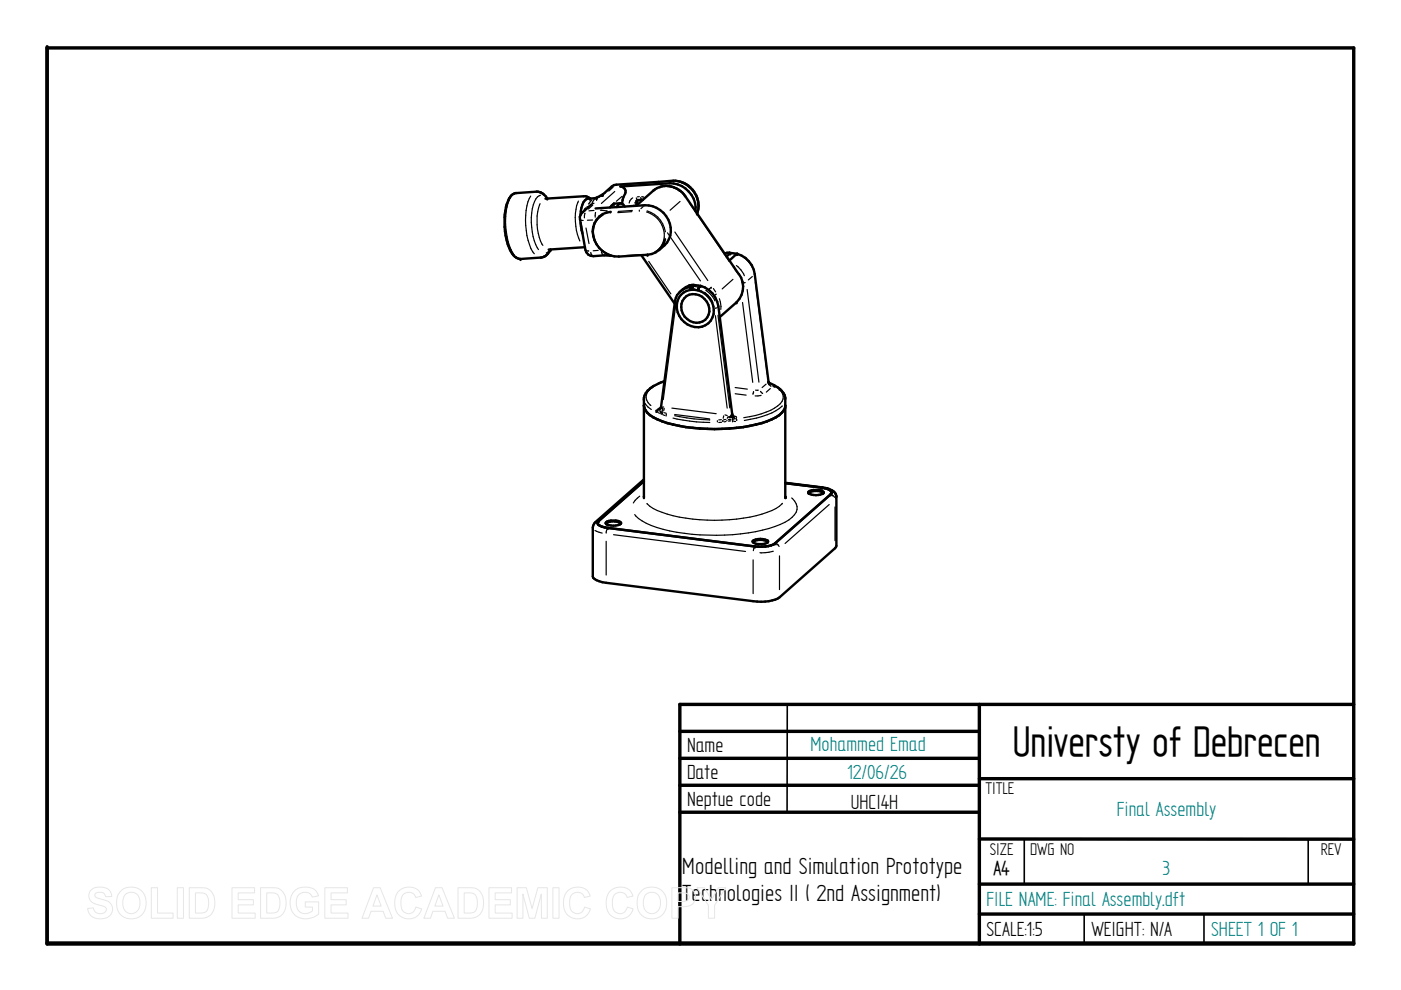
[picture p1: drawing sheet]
<svg xmlns="http://www.w3.org/2000/svg" width="297mm" height="210mm" viewBox="0 0 297 210" stroke-linecap="round" stroke-linejoin="round" font-family="sans-serif">
<path d="M10 9.9v190.3h277v-190h-277M144.1 155.1h63.5M207.6 149.4v50.8M287 149.4h-142.9v50.8M144.1 160.8h63.5M144.1 166.5h63.5M144.1 172.2h63.5M207.6 165.1h79.4M207.6 177.9h79.4M10 199.9h277M207.6 187.5h79.4M207.6 193.8h79.4" fill="none" stroke="#000" stroke-width=".72"/>
<path d="M166.9 149.4v22.8M217.2 178.1v9.4M277.4 178.1v9.4M229.9 193.8v6.4M255.3 193.8v6.4" fill="none" stroke="#000" stroke-width=".34"/>
<g fill="none" stroke="#000" stroke-width=".51">
<path d="M116 42l-.9-.9-1.1-.5-4.5 .3a2.84 2.84 0 0 0-2.1 2.5 15 15 0 0 0 1.1 10.2l.7 .8 1.1 .5M116.7 53a2.68 2.68 0 0 1-2.1 1.6l-4.2 .3M123.1 47.2l.4 2.3M124 52.4l-7.7 .5M125 42.1l-.5-.4-.8-.1-8 .5M125.4 43.3l-1.9 1.7-.6 1 1.2 7a1.61 1.61 0 0 0 1.7 1.3l2.3-.2 1.5 .1M125.8 48.2a5.4 5.4 0 0 0 5.4 6.2l6.1-.4 .9-.2 1.5-.8M126.3 44.2l10.4-.7a5.3 5.3 0 0 1 4.7 7.9l-1.7 1.6M126.4 42l-1.8 .1a2.69 2.69 0 0 0-1.5 2.7v.8M127.6 41.4l-1.2 .6M127.8 41.2l2.4-2 12.5-.9a5.3 5.3 0 0 1 5.1 6.9M129.5 44.9a4 4 0 0 0-3.7 3.3"/>
<path d="M130.1 43.2l-.8 .8M131.6 43.1l.6 .3 .3 .4M131.6 43.1l-.6 .4-.2 .4M131.6 43.1l-1.4 .1M131.9 43.2l.3-1.5a1.33 1.33 0 0 0 0-1.9l-.7-.3 10.4-.6a5.5 5.5 0 0 1 5.6 5.9M135 43l.1 .4M135 42.6v.3M136 54.1l7 10.3M136.3 42.4h-1l-.4 .2M138.5 40.5a4.6 4.6 0 0 1 6.8 1.2l11.3 16.4M138.5 40.4l-3.6 3.2M141 50.7l-.7 1.7-.6 .6"/>
<path d="M154.5 53.6l-.9 .2M154.6 53.6a5.2 5.2 0 0 1 5.4 4.5l2.9 22.8M154.8 53.7l-.8 .7M156.2 53.8l-1.6 1.4M156.7 58.1a4.5 4.5 0 0 1-.5 6M144.4 62.5a4.2 4.2 0 0 1 6.9 2.5 3.6 3.6 0 0 1-1.9 4 3.6 3.6 0 0 1-4.3-.7 4.1 4.1 0 0 1-.7-5.8zM145.5 62.8a3.3 3.3 0 0 1 3.9 .6 3.3 3.3 0 0 1 .5 3.9 3.1 3.1 0 0 1-3.5 .9 3.1 3.1 0 0 1-2-3.1 2.67 2.67 0 0 1 1.1-2.3zM146.7 60.4l-1.3 .5-1.2 .9M146.7 60.7a4.5 4.5 0 0 0-3.4 2.5l-3.2 23.3M146.7 60.4h.2M146.9 60.4l1.6 .2M147.1 60.5l-.2 .2"/>
<path d="M148.1 61.2l-.1 .2M148.1 61.1v.1M148.5 60.6l-.3 .3M148.5 60.6a5.2 5.2 0 0 1 3.8 4.3l2.9 22.9M156.2 64.1l-3.6 3.1M136.5 84.6v20.7M140.1 86.4l-.2 .3M140.8 80.9a6.6 6.6 0 0 0-4.2 3l-.1 .7M155.3 87.9l.1 .2M162.9 81l1.2 .7M163.1 81.2v.1M164.2 81.7a3.7 3.7 0 0 1 2.3 2.8"/>
<path d="M166.5 86a3.9 3.9 0 0 1-2.8 2.9 33.2 33.2 0 0 1-15.3 1.9 23.4 23.4 0 0 1-10.6-2.8 2.94 2.94 0 0 1-1.3-2M166.5 84.6v20.7M166.5 84.5v.1M128.5 110.7a3.4 3.4 0 0 1 3.1 0l.1 .2a2.75 2.75 0 0 1-3.3 0zM128.6 111.2v-.2a2.48 2.48 0 0 1 2.9 0v.2M136.5 105.3v.1M136.5 102l-9.6 8.5-.2 .5a2.38 2.38 0 0 0 2.2 .9l31.2 4 2.8-.1 1.4-.6 12-10.6a.99 .99 0 0 0-.9-.9l-1.2-.3-7.7-1M136.5 101.6l-10.5 9.4-.3 .8v10.4a1.71 1.71 0 0 0 1.3 1l1.5 .4 31.2 3.9a8.4 8.4 0 0 0 5.6-.8l11.9-10.7 .1-10.8a2.21 2.21 0 0 0-1.9-1.7l-1-.2M159.6 114.6a3.5 3.5 0 0 1 3.2 0l.1 .2a2.15 2.15 0 0 1-2.2 .6 1.26 1.26 0 0 1-1.1-.6zM159.8 115.1l-.1-.2a2.96 2.96 0 0 1 2.9-.1l.1 .3M166.5 102.4l7.8 .9M171.4 104.3a3.5 3.5 0 0 1 3.2 0l.1 .1a2.99 2.99 0 0 1-3.3 .2z"/>
<path d="M171.5 104.7v-.2a2.68 2.68 0 0 1 3 .1v.1"/>
</g>
<g fill="none" stroke="#000" stroke-width=".25">
<path d="M130 39.7l-.9 .8M130.3 39.3l-.4 .1M130.7 39.2h-.2M137.8 38.7l-5.7 .4M139.6 38.6l-.2 .1M139.9 39.7a4.6 4.6 0 0 1 4.2 .9M139.9 39.7h.1M141.7 38.4l-1.5 .2M142.4 38.5l-.3 .2M142.7 38.3l-.2 .1M144.1 38.6a5.5 5.5 0 0 1 3.9 5M108.2 41.9a14 14 0 0 0-.2 10.3l1 1.9"/>
<path d="M112.5 41.6a12.6 12.6 0 0 0-.8 8.4l.3 1a6.3 6.3 0 0 0 1.3 2.8M114.5 43.2a11 11 0 0 0 .6 8.8M114.6 41.4a1.86 1.86 0 0 0-1.3 1.4 13 13 0 0 0 .9 10.1M114.6 54.6h.1M116.4 53.2l-.6 .4M122.6 42.6a11.3 11.3 0 0 0 .3 8.5M123.2 46.7h.5M124 44.8l-.3 .2M124 45.2l-.1 1M124.2 44.1l-.4 .5M124.2 48.3l.7 3.3M124.3 53.1l.5 .1"/>
<path d="M124.5 43.8l.2 .1M125.3 53.6l.2 .5M125.5 42.4l-.7 .9M125.6 43.1h.1M125.6 46.7h-1.1M125.7 43.5l-.9 .8M125.7 48.1a4.7 4.7 0 0 0 .7 3.7M125.9 43.1l-.3 .1M125.9 44.6l-1 .1M126 42.2l-.4 .9M126.3 45l-.1 1.1M126.5 42.3h.1"/>
<path d="M126.8 53.1l-1 .1M127.3 44.6l1.5 .1M127.5 53.4l.3 .6M127.5 53.2l.3 .1M127.8 41.4l-.2 .1a1.59 1.59 0 0 0-1.1 .8M127.9 45.6a4.4 4.4 0 0 0-.6 7.1l.6 .6 1.7 .8M128.3 41l-.3 .1M128.5 45.1l-1.6 .8M129.5 44.9v.3M129.5 43.7l-.2 .2M130.3 40.6l-2.8 2.5M131.1 54.3l.1 .1"/>
<path d="M131.9 41.7l-1.2 1M134 44.9l-3 .2M134.1 44.6l-3 .2M134.2 42l-.7 .6-.1 .5M134.4 43.5l-.5 .1M134.7 43.4v.2M134.8 42.8l-.1 .3M134.9 43.2l-.2 .1M134.9 42l.2 .3M135 43.2v.1M135 42.6v.3M135 43v.1"/>
<path d="M135.5 41.7h-.4M135.5 44.5v.3M135.7 54l-3 .2M135.8 41.9l.2 .3M136.1 41.7l.4 .1M136.1 43.5h.6M136.4 43.8l-.5 .4M137.1 45a5 5 0 0 1 2.9 7.5l-1.2 1M137.2 44.7a5.5 5.5 0 0 1 3.9 4.4M137.2 53.9l.1 .1M137.5 55.4l4.7 6.9M141.5 49.4l7 10.2"/>
<path d="M143.1 49.2l7 10.3M144.2 42.7l-2.1 1.9M145.3 41.7h.1M146.2 43.1l8.4 12.3M155.1 53.7l.7 .1M155.4 59.2l-2.3 2.1M155.6 56.6l-.1 .1M155.8 57.1l.5 .7M156.1 56.3a5 5 0 0 1 1.7 2.2M156.7 58.1l-.1 .1M157.3 59.6a4.3 4.3 0 0 1-.2 3.1M157.6 54.5a4.7 4.7 0 0 1 1.9 2.2"/>
<path d="M158 59.9l-.4 .1M159.5 58.6l-.8 .8M160 58.1v.1M160.1 59.8l2.6 19.6M143.3 64.2l-2.7 20.5M146.1 61.1l1.3 .2M147.3 60.7l.6 .1M147.5 60.5l.6 .1M147.9 60.5l1 .2M149.3 62a4.6 4.6 0 0 1 1.8 2M149.4 60.9v.1M149.6 61.6a4.9 4.9 0 0 1 2 2.2"/>
<path d="M149.9 61.3a5.3 5.3 0 0 1 1.9 2.2M150.8 60.9h.1M150.8 60.9l-.4 .3M151.3 61.2l.4 .7M151.7 66.9l2.5 19.6M151.8 62.4l-.2 .2M151.9 65.3l-.2 .1M152.2 65.1l-.1 .1M152.2 66.8l2.5 19.7M152.3 64.9h.1M152.5 66.6l2.5 19.6M152.5 63.3l.4 1.7-.1 .6"/>
<path d="M157.4 64.1l2.2 17M158.4 61.4l2.5 19.6M136.8 85.5l.6 .8 .7 .5M139 87.3l.4 .1M139.1 87h.1M139.1 87l-.1 .1M139.4 87l-.2 .2M139.4 81.5a3.3 3.3 0 0 0-2.4 2.8 2.46 2.46 0 0 0 1 1.7M139.5 87.1l-.1 .2M139.5 86.7l-.1 .1 .2 .2M139.6 87.5l.3 .1M139.7 86.6h.1"/>
<path d="M139.8 86.8l-.2 .1M139.8 87.1l.3 .1M139.9 86.6l-.2 .1M140 86.5h-.3M140 86.7l-.3 .2M140.1 87.2h.1M140.1 87.7l.2 .1M140.2 87.5l-.1 .1M140.2 86.4h.1M140.2 87.4h.1M140.3 86.3h.1M140.3 87.3l.3 .1"/>
<path d="M140.4 87h.1M140.4 87.6v.1M140.5 86.6l-.1 .4M140.5 87.5h.1M140.5 87.9l.4 .2M140.6 86.3h.1M140.8 86.6l-.1 .5M140.8 87.5l.5 .1M141.2 88h.1M141.3 87.8l-.1 .2M142.4 86.5l9.4 1.2M142.7 88.6l3.5 .7 4.3 .3"/>
<path d="M143 87.9l7.4 .9M143 88.1l4.1 .7 3.4 .2M152.1 89.2v.3M152.9 89h-.5M153 89.5l-.6 .1M153.2 89.2h.1M153.3 89.2v.2M153.4 88.2l-.1 .5M153.7 88l.5 .1M153.8 88.9l-.3 .1M153.9 89.4l-.4 .1M154.1 89.1v.1"/>
<path d="M154.3 88.3l-.1 .4M154.6 88.3h.1M154.7 88.3h.1M154.7 88.3l-.1 .1M154.8 88.3h.1M154.9 88.2h.1M154.9 88.1h.1M154.9 89.2l-.5 .1M155 88.3l.2 .3M155 88.9h-.6M155 88.2l.2 .4M155.2 87.8l-.2 .2"/>
<path d="M155.2 87.8h.1M155.3 89v.1M155.3 88.1l.4 .5M155.3 88.9v.2M155.3 89.2h.1M155.4 88.8h.1M155.4 88.8h-.1M155.4 88.9v.2M155.5 89.3l.5 .1M155.6 88.8h.3M155.7 88.6h.1M155.7 88.2l.5 .3"/>
<path d="M155.9 83.5l2.3 .3M155.9 82.2l2.6 .3M156.1 88.7h.1M156.2 88.9v.3M156.2 88.9h.1M159.8 83.1h.1M159.8 83.1l-.2 .5M160.8 82.7h-.6M161.2 83l.5 .4M161.4 83.8l-1.3 .1M162.4 81.4l-.8 .8M162.9 80.9v.1"/>
<path d="M163 81.4l.5 .5M163.1 81.2h.1M163.3 81.3l.4 .2M163.3 82.4l-.8 .7M163.9 81.7h.2M164 81.8l-.1 .1M165.2 82.5h.1M165.2 82.5a2.04 2.04 0 0 1-.3 3.6 15.6 15.6 0 0 1-7.2 2.5M165.9 86.1a12.3 12.3 0 0 1-6.8 2.8l-1.3 .3M126.1 112.5l1.6 .5M126.7 110.5l-.3 .1M126.8 111.2h.1"/>
<path d="M126.9 111.3l1.2 .5M128.5 112.8h.1M128.5 114.8v7.1M128.7 112.3l-.2 .5M130.1 113.4l28 3.5M135.6 105.2l-1.3 1.4M159.7 118.7v7.2M159.9 116.1l-.2 .7M163.3 115.7l-2.1 .2M164 116.9l-1.8 .3h-1.1M164.7 115.3l.5 .6M164.7 115.3h.1"/>
<path d="M165.3 117.9v7.1M165.9 106.7a8.7 8.7 0 0 1-4.4 2.3 38.2 38.2 0 0 1-21.1-.4 7.4 7.4 0 0 1-3.2-1.8M167.8 105.6a2.45 2.45 0 0 1 .1 4.1 16.5 16.5 0 0 1-7.7 3 45.1 45.1 0 0 1-22.1-1.3 8.5 8.5 0 0 1-3.5-2.3M174.3 103.3l-.1 .1M174.9 103.5l1.2 .6M175.8 107l-9.3 8.2M176.2 104.1h.1M176.5 104.9l.4 .6M176.5 104.9h.1M177 107.5v7.1M177.3 105.5l-.1 .2"/>
</g>
<g fill="#000">
<circle cx="110.4" cy="54.9" r=".25"/>
<circle cx="115.7" cy="42.1" r=".25"/>
<circle cx="116" cy="42.1" r=".25"/>
<circle cx="116.3" cy="52.9" r=".25"/>
<circle cx="116.7" cy="52.9" r=".25"/>
<circle cx="116.7" cy="53" r=".25"/>
<circle cx="125.1" cy="42.1" r=".25"/>
<circle cx="126.4" cy="42" r=".25"/>
<circle cx="127.7" cy="41.3" r=".25"/>
<circle cx="127.8" cy="41.2" r=".25"/>
<circle cx="127.8" cy="41.3" r=".25"/>
<circle cx="130.1" cy="43.2" r=".25"/>
<circle cx="130.2" cy="43.2" r=".25"/>
<circle cx="135" cy="42.9" r=".25"/>
<circle cx="135" cy="43" r=".25"/>
<circle cx="135.1" cy="42.5" r=".25"/>
<circle cx="137.3" cy="54" r=".25"/>
<circle cx="147.8" cy="45.3" r=".25"/>
<circle cx="147.8" cy="45.2" r=".25"/>
<circle cx="154.7" cy="53.6" r=".25"/>
<circle cx="154.8" cy="53.6" r=".25"/>
<circle cx="154.8" cy="53.7" r=".25"/>
<circle cx="154.9" cy="53.7" r=".25"/>
<circle cx="156.2" cy="53.8" r=".25"/>
<circle cx="156.3" cy="53.8" r=".25"/>
<circle cx="146.7" cy="60.7" r=".25"/>
<circle cx="146.8" cy="60.7" r=".25"/>
<circle cx="146.9" cy="60.7" r=".25"/>
<circle cx="147.1" cy="60.5" r=".25"/>
<circle cx="148.1" cy="61" r=".25"/>
<circle cx="148.1" cy="61.1" r=".25"/>
<circle cx="148.2" cy="61" r=".25"/>
<circle cx="148.2" cy="60.9" r=".25"/>
<circle cx="148.5" cy="60.6" r=".25"/>
<circle cx="156.2" cy="64.1" r=".25"/>
<circle cx="136.5" cy="84.6" r=".25"/>
<circle cx="140.8" cy="80.9" r=".25"/>
<circle cx="140.9" cy="80.8" r=".25"/>
<circle cx="155.4" cy="88.2" r=".25"/>
<circle cx="155.5" cy="88.3" r=".25"/>
<circle cx="162.9" cy="80.9" r=".25"/>
<circle cx="162.9" cy="81" r=".25"/>
<circle cx="163.1" cy="81.3" r=".25"/>
<circle cx="164.2" cy="81.7" r=".25"/>
<circle cx="126.9" cy="110.5" r=".25"/>
<circle cx="128.9" cy="111.9" r=".25"/>
<circle cx="136.5" cy="105.5" r=".25"/>
<circle cx="136.5" cy="105.4" r=".25"/>
<circle cx="160.1" cy="115.9" r=".25"/>
<circle cx="164.3" cy="115.2" r=".25"/>
<circle cx="166.5" cy="105.4" r=".25"/>
<circle cx="166.5" cy="105.3" r=".25"/>
<circle cx="166.5" cy="105.5" r=".25"/>
<circle cx="174.2" cy="103.4" r=".25"/>
<circle cx="174.3" cy="103.3" r=".25"/>
<circle cx="174.4" cy="103.3" r=".25"/>
<circle cx="176.1" cy="104.8" r=".25"/>
</g>
<g fill="none" stroke="#e6e6e6" stroke-width=".21">
<path d="M19.3 188.8a3.1 3.1 0 0 1 4 .1l.4 1.2h-1.3a1.28 1.28 0 0 0-1-.9 1.28 1.28 0 0 0-1.3 .5v.3a5.6 5.6 0 0 0 2.5 1 1.98 1.98 0 0 1 1.2 2.3 1.98 1.98 0 0 1-2.2 1.5 2.48 2.48 0 0 1-3-2.2l1.2-.1a1.44 1.44 0 0 0 1.3 1.2 1.44 1.44 0 0 0 1.5-.9 1.18 1.18 0 0 0-1.4-.9 2.36 2.36 0 0 1-2.4-2l.1-.6zM25.8 188.7a3.3 3.3 0 0 1 3.9 0 3.3 3.3 0 0 1 1.2 3.7 3.2 3.2 0 0 1-3.8 2.3 3.2 3.2 0 0 1-2.4-3.7 3 3 0 0 1 1.1-2.3zM26.5 189.7a1.87 1.87 0 0 1 2.2-.3 1.87 1.87 0 0 1 1 2 1.87 1.87 0 0 1-1.8 2.3 1.87 1.87 0 0 1-1.9-2.3l.1-.8zM32.1 188.2h1.3v5.4h3.3v1.1h-4.6zM37.6 188.2h1.3v6.5h-1.3zM40.1 188.2h2.4a2.79 2.79 0 0 1 3 3.3 2.79 2.79 0 0 1-2.9 3.2h-2.5zM41.4 189.3a2.64 2.64 0 0 1 2.5 .5 3.3 3.3 0 0 1-.3 3.6l-.8 .2h-1.4zM49.2 188.2h4.8v1.1h-3.5v1.5h3.2v1.1h-3.2v1.7h3.6v1.1h-4.9zM55.2 188.2h2.4a2.79 2.79 0 0 1 3.1 3.3 2.79 2.79 0 0 1-3 3.2h-2.5zM56.6 189.3a2.64 2.64 0 0 1 2.4 .5 3.3 3.3 0 0 1-.3 3.6l-.8 .2h-1.3zM62.3 189a3.6 3.6 0 0 1 4.6-.2l.6 1.1-1.3 .3a1.8 1.8 0 0 0-2.2-.9 1.8 1.8 0 0 0-1.2 2 2.01 2.01 0 0 0 1.1 2.2 2.01 2.01 0 0 0 2.3-.4v-.8h-1.5v-1.1h2.9v2.6a3.8 3.8 0 0 1-5.5-.3 4 4 0 0 1 .2-4.5zM68.9 188.2h4.8v1.1h-3.5v1.5h3.2v1.1h-3.2v1.7h3.6v1.1h-4.9z"/>
<path d="M79.2 188.2h1.4l2.6 6.5h-1.4l-.6-1.5h-2.5l-.6 1.5h-1.4zM79.9 189.7l.9 2.4h-1.7zM84.5 189a2.87 2.87 0 0 1 4.9 1l-1.3 .3a1.6 1.6 0 0 0-1.8-1.1 1.6 1.6 0 0 0-1.3 1.8 2.19 2.19 0 0 0 1.3 2.7 1.55 1.55 0 0 0 1.9-1.4l1.2 .4a2.93 2.93 0 0 1-3.4 2.1 2.93 2.93 0 0 1-2.3-3.3v-.6a3.2 3.2 0 0 1 .8-1.9zM92.3 188.2h1.4l2.6 6.5h-1.4l-.5-1.5h-2.6l-.5 1.5h-1.4zM93 189.7l.9 2.4h-1.7zM97.1 188.2h2.4a2.79 2.79 0 0 1 3 3.3 2.79 2.79 0 0 1-2.9 3.2h-2.5zM98.4 189.3a2.64 2.64 0 0 1 2.4 .5 3.3 3.3 0 0 1-.2 3.6l-.9 .2h-1.3zM103.7 188.2h4.8v1.1h-3.5v1.5h3.2v1.1h-3.2v1.7h3.6v1.1h-4.9zM109.6 188.2h2l1.2 4.4 1.2-4.4h2v6.5h-1.2v-5.1l-1.4 5.1h-1.2l-1.3-5.1v5.1h-1.3zM117.2 188.2h1.3v6.5h-1.3zM120.3 189a2.87 2.87 0 0 1 4.8 1l-1.2 .3a1.6 1.6 0 0 0-1.9-1.1 1.6 1.6 0 0 0-1.2 1.8 2.19 2.19 0 0 0 1.3 2.7 1.55 1.55 0 0 0 1.8-1.4l1.3 .4a2.93 2.93 0 0 1-3.5 2.1 2.93 2.93 0 0 1-2.2-3.3v-.6a3.2 3.2 0 0 1 .8-1.9zM129.3 189a2.87 2.87 0 0 1 4.9 1l-1.2 .3a1.6 1.6 0 0 0-1.9-1.1 1.6 1.6 0 0 0-1.3 1.8 2.19 2.19 0 0 0 1.3 2.7 1.55 1.55 0 0 0 1.9-1.4l1.2 .4a2.93 2.93 0 0 1-3.4 2.1 2.93 2.93 0 0 1-2.3-3.3l.1-.6a3.2 3.2 0 0 1 .7-1.9z"/>
<path d="M136.2 188.7a3.3 3.3 0 0 1 3.9 0 3.3 3.3 0 0 1 1.1 3.7 3.2 3.2 0 0 1-3.7 2.3 3.2 3.2 0 0 1-2.4-3.7 3 3 0 0 1 1.1-2.3zM136.9 189.7a1.87 1.87 0 0 1 2.2-.3 1.87 1.87 0 0 1 .9 2 1.87 1.87 0 0 1-1.8 2.3 1.87 1.87 0 0 1-1.8-2.3l.1-.8zM142.4 188.2h2.1a2.5 2.5 0 0 1 2.7 1 2.08 2.08 0 0 1-.1 2.2 2.08 2.08 0 0 1-2.1 .8h-1.2v2.5h-1.4zM143.8 189.3h.6a1.28 1.28 0 0 1 1.7 .9 1.22 1.22 0 0 1-1.6 .9h-.7zM147.8 188.2h1.5l1.6 2.6 1.4-2.6h1.6l-2.4 3.7v2.8h-1.3v-2.8z"/>
</g>
<text font-size="10.1" x="214.7" y="160.4">Universty of Debrecen</text>
<g font-size="5.6">
<text x="144.6" y="185.3">Modelling and Simulation Prototype</text>
<text x="144.6" y="191">Technologies II ( 2nd Assignment)</text>
</g>
<g font-size="4.9">
<text x="145.7" y="159.4">Name</text>
<text x="145.7" y="165.1">Date</text>
<text x="145.7" y="170.8">Neptue code</text>
<text x="180.4" y="171.4">UHCI4H</text>
<text x="209.2" y="198.5">SCALE:1:5</text>
<text x="231.4" y="198.5">WEIGHT: N/A</text>
</g>
<g font-size="4.9" fill="#008080">
<text x="171.8" y="159.3">Mohammed Emad</text>
<text x="179.6" y="165.2">12/06/26</text>
<text x="236.8" y="173.1">Final Assembly</text>
<text x="246.5" y="185.5">3</text>
<text x="209.2" y="192.2">FILE NAME: Final Assembly.dft</text>
<text x="256.8" y="198.5">SHEET 1 OF 1</text>
</g>
<text font-size="4.8" x="210.6" y="185.4">A4</text>
<g font-size="4.1">
<text x="208.9" y="168.4">TITLE</text>
<text x="209.8" y="181.2">SIZE</text>
<text x="218.4" y="181.2">DWG NO</text>
<text x="280" y="181.2">REV</text>
</g>
</svg>
